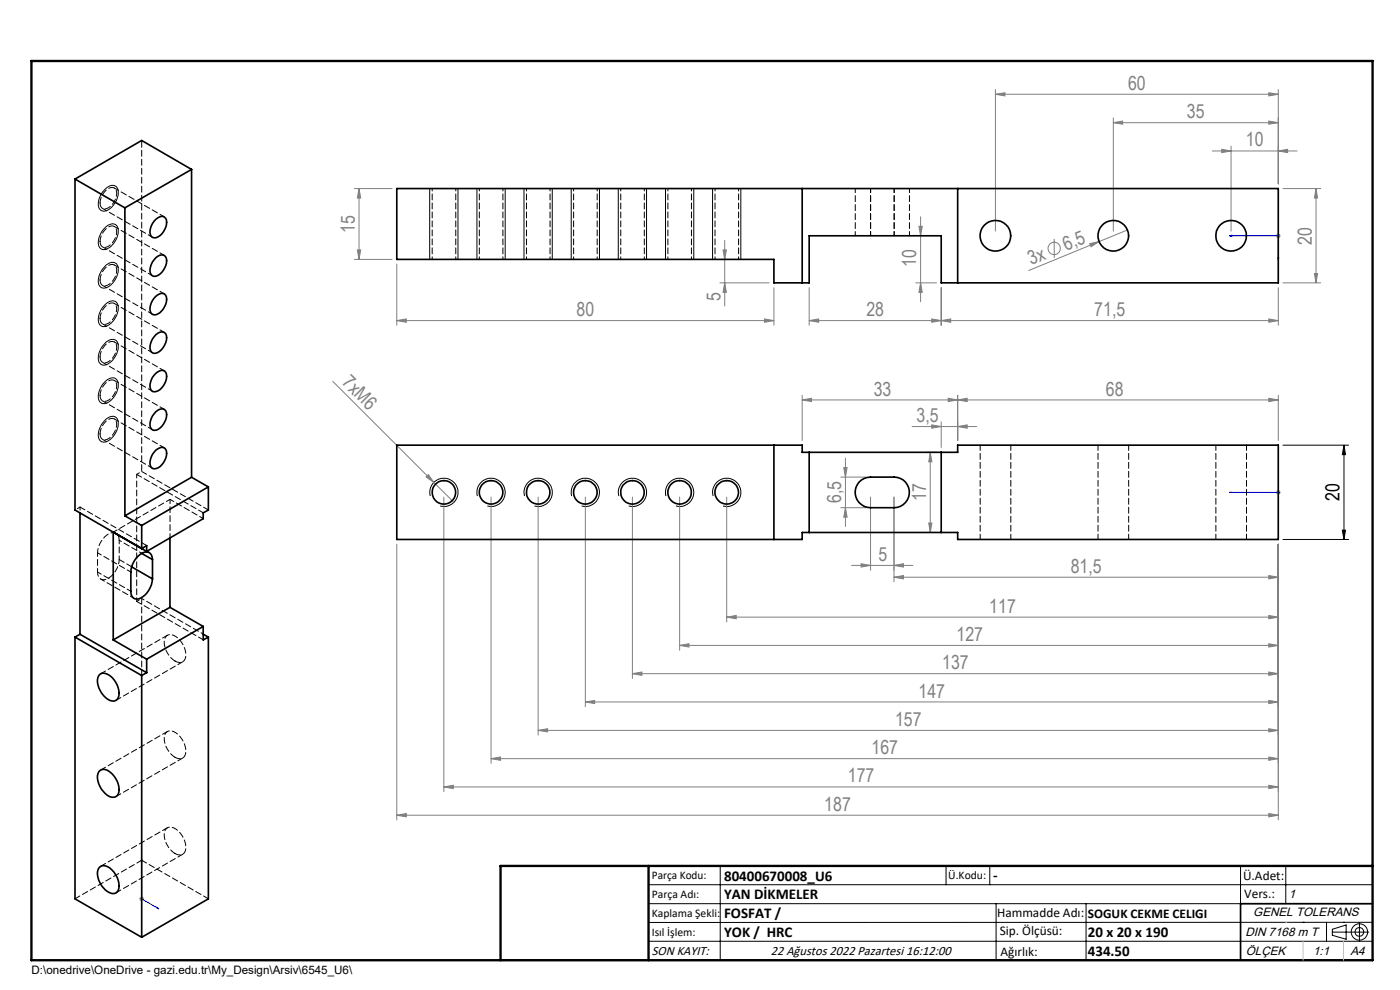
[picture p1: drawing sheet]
<svg xmlns="http://www.w3.org/2000/svg" width="297mm" height="210mm" viewBox="0 0 297 210" stroke-linecap="round" stroke-linejoin="round" font-family="sans-serif">
<g fill="none" stroke="#808080" stroke-width=".21">
<path d="M211.2 20l2-.3v.6zM211.2 19v30M211.2 20h60M269.2 19.7l2 .3-2 .3zM271.2 19v20M75.2 40h8M76.2 40l.3 2h-.7zM76.2 40v15M236.2 26l2-.3v.6zM236.2 25v24M236.2 26h35M257.2 32h18"/>
<path d="M259.2 31.7l2 .3-2 .4zM261.2 31v18M269.2 25.7l2 .3-2 .3zM271.2 32l2-.3v.7zM272.2 40h8M279.2 40v20M279.2 40l.3 2h-.7zM75.2 55h8M75.8 53h.7l-.3 2zM84.2 56v13M152.7 60h10.5M153.4 53h.7l-.4 2z"/>
<path d="M153.7 51v13.9M153.7 60l.4 2h-.7zM194.3 60h4.4M194.9 48h.8l-.4 2zM195.3 46v18M195.3 60l.4 2h-.8zM223.6 50.7l.1 4M231.2 51.7l2-.4-1.7 1zM239.2 48.8l-21 8.6M270.7 50h1M270.8 49.7l.7 .7M271.2 49.5v1"/>
<path d="M271.5 49.7l-.7 .7M272.2 60h8M278.8 58h.7l-.3 2zM84.2 68l2-.3v.7zM84.2 68h80M162.2 67.7l2 .3-2 .4zM164.2 61v8M171.7 68l2-.3v.7zM171.7 68h99.5M171.7 61v8M197.7 67.7l2 .3-2 .4zM199.7 68l2-.3v.7z"/>
<path d="M199.7 61v8M269.2 67.7l2 .3-2 .4zM271.2 61v8M70.6 80.9l21.4 21.4M170.2 84.8l2-.3v.7zM170.2 83.8v9.6M170.2 84.8h101M179 99.2h.7l-.3 2zM179.4 97.2v14.5M193.5 90.5h13.7M196.4 95.9h2.3M197.3 95.9v17.1"/>
<path d="M197.3 95.9l.4 2.1h-.7zM197.7 90.1l2 .4-2 .3zM199.7 89.5v5.4M201.2 84.5l2 .3-2 .4zM203.2 90.5l2-.4v.7zM203.2 84.8l2-.3v.7zM203.2 83.8v9.6M269.2 84.5l2 .3-2 .4zM271.2 83.8v9.6M84.2 115.5v58.4M90.4 101.2l.5-.5 1.1 1.6zM92 102.3l4.3 4.3"/>
<path d="M94.2 105.4v62.5M104.2 105.4v56.5M114.2 105.4v50.5M124.2 105.4v44.5M134.2 105.4v38.5M144.2 105.4v32.5M154.2 105.4v26.5M178.4 101.2h5.3M178.4 107.7h5.3M179.4 107.7l.3 2h-.7zM180.7 119.9h13M182.7 119.6l2 .3-2 .4z"/>
<path d="M184.7 105.4v15.6M189.7 119.9l2-.3v.7zM189.7 105.4v18M196.4 113h2.3M197 110.9h.7l-.4 2.1zM270.7 104.4h1M270.8 104.1l.7 .7M271.2 115.5v58.4M271.2 104v.9M271.5 104.1l-.7 .7M144.2 136.9l2-.3v.7zM144.2 136.9h127"/>
<path d="M154.2 130.9l2-.3v.7zM154.2 130.9h117M189.7 122.4l2-.3v.7zM189.7 122.4h81.5M269.2 130.6l2 .3-2 .4zM269.2 136.6l2 .3-2 .4zM269.2 122.1l2 .3-2 .4zM114.2 154.9l2-.3v.6zM114.2 154.9h157M124.2 148.9l2-.3v.7zM124.2 148.9h147M134.2 142.9l2-.4v.8z"/>
<path d="M134.2 142.9h137M269.2 142.5l2 .4-2 .4zM269.2 148.6l2 .3-2 .4zM269.2 154.6l2 .3-2 .3zM84.2 172.9l2-.3v.7zM84.2 172.9h187M94.2 166.9l2-.3v.7zM94.2 166.9h177M104.2 160.9l2-.3v.7zM104.2 160.9h167M269.2 160.6l2 .3-2 .4zM269.2 166.6l2 .3-2 .4z"/>
<path d="M269.2 172.6l2 .3-2 .4zM29.5 190.7h1.1M29.7 190.3l.7 .7M30.1 190.2v1M30.4 190.3l-.7 .7"/>
<circle cx="223.6" cy="52.7" r="1.3"/>
</g>
<g fill="none" stroke="#000" stroke-width=".21">
<path d="M22.4 40a1.49 1.49 0 0 1 2.5 0 4 4 0 0 1-2.9 4.8 1.52 1.52 0 0 1-1.1-2.2l.6-1.5zM91.2 40v15M97.2 40v15M101.2 40v15M107.2 40v15M111.2 40v15M117.2 40v15M121.2 40v15M127.2 40v15M131.2 40v15M137.2 40v15M141.2 40v15"/>
<path d="M147.2 40v15M151.2 40v15M157.2 40v15M22.1 48.5a1.83 1.83 0 0 1 2.7-.6 3.5 3.5 0 0 1-1 4.1 1.78 1.78 0 0 1-2.6 .6 3.6 3.6 0 0 1 .9-4.1zM22.4 56.3a1.51 1.51 0 0 1 2.5 0 4 4 0 0 1-2.9 4.8 1.52 1.52 0 0 1-1.1-2.1l.6-1.6zM22.4 64.5a1.53 1.53 0 0 1 2.4-.2 4 4 0 0 1-1.5 4.4 1.33 1.33 0 0 1-1.4 .6 1.33 1.33 0 0 1-1-1.2 4.6 4.6 0 0 1 1.5-3.6zM22.4 72.6a1.54 1.54 0 0 1 2.5 0 4 4 0 0 1-2.9 4.9 1.52 1.52 0 0 1-1.1-2.2l.6-1.5zM22.1 89.3a1.83 1.83 0 0 1 2.7-.6 3.5 3.5 0 0 1-1 4.1 1.8 1.8 0 0 1-2.6 .6 3.6 3.6 0 0 1 .9-4.1zM22.4 80.8a1.53 1.53 0 0 1 2.4-.2 4 4 0 0 1-1.5 4.5 1.39 1.39 0 0 1-2.3-.3 4.3 4.3 0 0 1 1.4-4zM272.2 94.4h13.9M285.1 94.4v20M285.1 94.4l.3 2h-.6z"/>
<path d="M91.3 105.2a3 3 0 0 1 2.6-3.8 3 3 0 0 1 3.3 3.3 3 3 0 0 1-3.8 2.6M101.3 105.2a2.99 2.99 0 0 1 2.6-3.7 2.99 2.99 0 0 1 3.3 3.2 2.99 2.99 0 0 1-3.8 2.6M111.3 105.2a2.99 2.99 0 0 1 2.6-3.7 2.99 2.99 0 0 1 3.2 3.2 2.99 2.99 0 0 1-3.7 2.6M121.3 105.2a2.99 2.99 0 0 1 2.6-3.7 2.99 2.99 0 0 1 3.3 3.2 2.99 2.99 0 0 1-3.8 2.6M131.3 105.2a2.99 2.99 0 0 1 2.6-3.7 2.99 2.99 0 0 1 3.2 3.2 2.99 2.99 0 0 1-3.7 2.6M141.3 105.2a2.99 2.99 0 0 1 2.6-3.7 2.99 2.99 0 0 1 3.3 3.2 2.99 2.99 0 0 1-3.8 2.6M151.3 105.2a2.99 2.99 0 0 1 2.6-3.7 2.99 2.99 0 0 1 3.2 3.2 2.99 2.99 0 0 1-3.7 2.6M272.2 114.4h13.9M284.8 112.5h.6l-.3 1.9zM137.6 187.7h153.6M137.6 191.7h153.6M137.6 199.7h153.6"/>
<path d="M152.8 183.7v20M200.7 183.7v4M210 183.7v4M211.3 191.7v12M230.4 191.7v12M263.2 183.7v20M272.8 183.7v8M276.4 195.6h.1M281.4 195.6v4.1M282.6 197.7h7.8M282.6 197.1l3-.9v3l-3-.8zM285 195.6h.1"/>
<path d="M288.4 195.8v3.8M291.2 195.6l-153.6 .1"/>
<circle cx="288.4" cy="197.7" r="1.74"/>
<circle cx="288.4" cy="197.7" r=".93"/>
</g>
<path d="M260.8 50l.5-.1v.3zM260.8 50h10.4v5.2M271 54.7h.3l-.1 .5zM260.8 104.4h.5h-.5M260.8 104.4h10.4M271 104.4h.3zM271.2 104.4h.1M30.1 182.2v8.5l3.6 2.1M30.1 182.2v.5l-.1-.1zM33.3 192.5l.4 .3-.4-.1z" fill="none" stroke="#00f" stroke-width=".21"/>
<path d="M291.2 191.7h-28v12M106.2 203.7h185" fill="none" stroke="#000" stroke-width=".35"/>
<path d="M6.7 12.9h284.5v190.8h-284.5zM137.6 183.7v20M291.2 183.7h-185v20" fill="none" stroke="#000" stroke-width=".5"/>
<path d="M272.8 195.6h.1M276.4 199.7v4M285 199.7v4" fill="none" stroke="#c0c0c0" stroke-width=".21"/>
<g fill="#00f">
<path d="M271 104.4h.3zM260.8 104.4h.5z"/>
<path d="M33.3 192.5l.4 .3-.4-.1zM30.1 182.2v.5l-.1-.1z"/>
<path d="M271 54.7l.2 .5 .1-.5zM260.8 50l.5 .2v-.3z"/>
</g>
<path d="M284.8 112.5h.6l-.3 1.9zM285.1 94.4l.3 2h-.6z" fill="#000"/>
<g fill="#808080">
<path d="M90.4 101.2l.5-.5 1.1 1.6z"/>
<path d="M231.2 51.7l2-.4-1.7 1z"/>
<path d="M269.2 67.7l2 .3-2 .4zM199.7 68l2-.3v.7zM197.7 67.7l2 .3-2 .4zM171.7 68l2-.3v.7z"/>
<path d="M259.2 31.7l2 .3-2 .4zM271.2 32l2-.3v.7z"/>
<path d="M182.7 119.6l2 .3-2 .4zM189.7 119.9l2-.3v.7z"/>
<path d="M84.2 172.9l2-.3v.7zM269.2 172.6l2 .3-2 .4zM189.7 122.4l2-.3v.7zM269.2 122.1l2 .3-2 .4z"/>
<path d="M269.2 25.7l2 .3-2 .3zM236.2 26l2-.3v.6zM269.2 19.7l2 .3-2 .3zM211.2 20l2-.3v.6zM162.2 67.7l2 .3-2 .4zM84.2 68l2-.3v.7z"/>
<path d="M269.2 130.6l2 .3-2 .4zM154.2 130.9l2-.3v.7zM269.2 136.6l2 .3-2 .4zM144.2 136.9l2-.3v.7zM269.2 142.5l2 .4-2 .4zM134.2 142.9l2-.4v.8zM269.2 148.6l2 .3-2 .4zM124.2 148.9l2-.3v.7zM269.2 154.6l2 .3-2 .3zM114.2 154.9l2-.3v.6zM269.2 160.6l2 .3-2 .4zM104.2 160.9l2-.3v.7zM269.2 166.6l2 .3-2 .4zM94.2 166.9l2-.3v.7zM203.2 90.5l2-.4v.7zM197.7 90.1l2 .4-2 .3zM201.2 84.5l2 .3-2 .4zM170.2 84.8l2-.3v.7z"/>
<path d="M269.2 84.5l2 .3-2 .4zM203.2 84.8l2-.3v.7z"/>
<path d="M75.8 53h.7l-.3 2zM76.2 40l.3 2h-.7z"/>
<path d="M279.2 40l.3 2h-.7zM278.8 58h.7l-.3 2zM194.9 48h.8l-.4 2zM195.3 60l.4 2h-.8zM153.4 53h.7l-.4 2zM153.7 60l.4 2h-.7z"/>
<path d="M197.3 95.9l.4 2.1h-.7zM197 110.9h.7l-.4 2.1zM179 99.2h.7l-.3 2zM179.4 107.7l.3 2h-.7z"/>
</g>
<g fill="none" stroke="#000" stroke-width=".35">
<path d="M15.9 38v70.2l15.2 8.8M15.9 38l10.6 6.1M40.6 35.9l-10.5-6.1-14.2 8.2M40.6 35.9l-14.1 8.2M40.6 35.9v65.3M84.2 40h187v20h-71.5v-10h-28v10h-7.5v-5h-80zM170.2 40v20M203.2 40v20M26.5 44.1v65.3M33.1 46.5a1.3 1.3 0 0 1 2.1-.2 3.3 3.3 0 0 1-2.5 4.1 1.36 1.36 0 0 1-.8-2l.4-1zM33.1 54.7a1.26 1.26 0 0 1 1.2-.6 1.26 1.26 0 0 1 1 .8 3.4 3.4 0 0 1-2.6 3.7 1.39 1.39 0 0 1-.8-2 3.9 3.9 0 0 1 1.2-1.9zM33.1 62.9a1.3 1.3 0 0 1 2.1-.2 3.3 3.3 0 0 1-2.5 4.1 1.36 1.36 0 0 1-.8-2l.4-1.1z"/>
<path d="M33.1 71a1.26 1.26 0 0 1 1.2-.6 1.26 1.26 0 0 1 1 .8 3.4 3.4 0 0 1-2.6 3.8 1.39 1.39 0 0 1-.8-2.1 3.9 3.9 0 0 1 1.2-1.9zM33.1 79.2a1.3 1.3 0 0 1 2.1-.2 3.3 3.3 0 0 1-2.5 4.1 1.36 1.36 0 0 1-.8-2 3.6 3.6 0 0 1 1.2-1.9zM33.1 87.3a1.26 1.26 0 0 1 1.2-.6 1.26 1.26 0 0 1 1 .9 3.4 3.4 0 0 1-2.6 3.7 1.39 1.39 0 0 1-.8-2 3.9 3.9 0 0 1 1.2-2zM33.1 95.5a1.71 1.71 0 0 1 1.8-.4 2.75 2.75 0 0 1-.6 3.5 1.55 1.55 0 0 1-2.2 .6 3.2 3.2 0 0 1 1-3.7zM84.2 94.4h86v1.5h33v-1.5h68v20h-68v-1.4h-33v1.4h-86zM164.2 94.4v20M171.7 95.9v17.1M199.7 95.9v17.1M17 108.8v25.7M24 112.9v22.8M26.5 109.4l3.6 2.1M30.1 111.5v4.9l1-.7v1.3"/>
<path d="M30.1 117.4l2.2 1.3M32.3 118.7a1.45 1.45 0 0 0-.8-1.5 1.45 1.45 0 0 0-1.7 .3 5 5 0 0 0-2 3.8v4.1a1.42 1.42 0 0 0 .8 1.6 1.42 1.42 0 0 0 1.7-.4 5.2 5.2 0 0 0 2-3.8M32.3 118.7v4.1M36.1 114.1v14.7M40.6 101.2l-14.1 8.2M40.6 101.2l3.6 2.1M44.2 103.3l-14.1 8.2M44.2 103.3v4.9l-1.1 .6v1.2l-12 7M182.2 102.3a3.3 3.3 0 0 1 2.5-1.1h5a3.2 3.2 0 0 1 3.2 3.2 3.2 3.2 0 0 1-3.2 3.3h-5a3.3 3.3 0 0 1-3-1.9 3.3 3.3 0 0 1 .5-3.5zM15.9 135.1v55.6l14.2 8.1M15.9 135.1l14.2 8.2M17 134.5l14.1 8.2"/>
<path d="M17 134.5l-1.1 .6M24 135.7l7.1 4.1M27.9 120.3l4.4 2.5M31.1 139.8v2.9M36.1 128.8l-12.1 6.9M36.1 128.8l7 4.1M43.1 132.9v2.8l1.1-.6M43.1 132.9l-12 6.9M43.1 134.5l1.1 .6M44.2 135.1v55.6l-14.1 8.1M21.2 143a2.7 2.7 0 0 1 3.4 1.7 3.5 3.5 0 0 1 .3 3.7 1.82 1.82 0 0 1-2.5-.4 4.4 4.4 0 0 1-1.4-4.7zM30.1 143.3v55.5"/>
<path d="M31.1 142.7l-1 .6M21.2 163.4a2 2 0 0 1 2.6 .7 4.4 4.4 0 0 1 1.3 4.3 1.42 1.42 0 0 1-2.2 .4 4.9 4.9 0 0 1-2.1-4.7zM21.2 183.9a2 2 0 0 1 2.6 .7 4.4 4.4 0 0 1 1.3 4.2 1.37 1.37 0 0 1-2.2 .4 4.8 4.8 0 0 1-2.1-4.7z"/>
<circle cx="211.2" cy="50" r="3.3"/>
<circle cx="236.2" cy="50" r="3.3"/>
<circle cx="261.2" cy="50" r="3.2"/>
<circle cx="94.2" cy="104.4" r="2.5"/>
<circle cx="104.2" cy="104.4" r="2.49"/>
<circle cx="114.2" cy="104.4" r="2.5"/>
<circle cx="124.2" cy="104.4" r="2.5"/>
<circle cx="134.2" cy="104.4" r="2.5"/>
<circle cx="144.2" cy="104.4" r="2.5"/>
<circle cx="154.2" cy="104.4" r="2.5"/>
</g>
<g fill="none" stroke="#000" stroke-width=".21" stroke-dasharray="1.3 .6" stroke-dashoffset=".2">
<path d="M21.7 44.2l10.6 6.1M21.7 52.4l10.6 6.1M34.8 46l-10.6-6.1M34.8 54.2l-10.6-6.2M21.7 60.5l10.6 6.2M21.7 68.7l10.6 6.1M21.7 76.9l10.6 6.1M34.8 62.3l-10.6-6.1M34.8 70.5l-10.6-6.1M34.8 78.7l-10.6-6.2M21.7 85l10.6 6.2M21.7 93.2l10.6 6.1"/>
<path d="M34.8 86.8l-10.6-6.1M34.8 95l-10.6-6.1M207.9 94.4v20M232.9 94.4v20M257.9 94.4v20M214.4 114.4v-20M239.4 114.4v-20M264.4 114.4v-20"/>
</g>
<g fill="none" stroke="#000" stroke-width=".21" stroke-dasharray="1.3 .6" stroke-dashoffset=".4">
<path d="M181.4 40v10M184.7 50v-10M189.7 50v-10M192.9 50v-10M20.7 117.3a4.8 4.8 0 0 1 3-4.3 1.35 1.35 0 0 1 1.6 1.6M25.3 118.7a4.8 4.8 0 0 1-3 4.2 1.35 1.35 0 0 1-1.6-1.6M31.7 117.2l-7.1-4.1M36.1 114.1v-8.2M36.1 105.9l-12 7M36.1 105.9l7 4.1M21.4 122.8l7 4.1M27.8 121.3l-7.1-4"/>
<path d="M27.8 125.4l-7.1-4.1"/>
</g>
<g fill="none" stroke="#000" stroke-width=".21" stroke-dasharray="1.3 .6" stroke-dashoffset=".8">
<path d="M91.7 40v15M101.7 40v15M111.7 40v15M121.7 40v15M131.7 40v15M141.7 40v15M151.7 40v15M96.7 55v-15M106.7 55v-15M116.7 55v-15M126.7 55v-15M136.7 55v-15"/>
<path d="M146.7 55v-15M156.7 55v-15"/>
</g>
<g fill="none" stroke="#000" stroke-width=".21" stroke-dasharray="1.3 .6" stroke-dashoffset=".1">
<path d="M21.2 43.1a3.4 3.4 0 0 1 2.7-3.3 1.38 1.38 0 0 1 .8 2 2.97 2.97 0 0 1-2.8 2.5 1.14 1.14 0 0 1-.7-1.2M21.2 51.2a3.4 3.4 0 0 1 2.7-3.3 1.38 1.38 0 0 1 .8 2 2.97 2.97 0 0 1-2.8 2.5 1.14 1.14 0 0 1-.7-1.2M21.2 59.4a3.4 3.4 0 0 1 2.7-3.3 1.38 1.38 0 0 1 .8 2 2.97 2.97 0 0 1-2.8 2.5 1.14 1.14 0 0 1-.7-1.2M21.2 67.6a3.4 3.4 0 0 1 2.7-3.3 1.38 1.38 0 0 1 .8 2 2.97 2.97 0 0 1-2.8 2.5 1.14 1.14 0 0 1-.7-1.2M21.2 75.7a3.4 3.4 0 0 1 2.7-3.3 1.38 1.38 0 0 1 .8 2 2.97 2.97 0 0 1-2.8 2.5 1.14 1.14 0 0 1-.7-1.2M21.2 83.9a3.4 3.4 0 0 1 2.7-3.3 1.38 1.38 0 0 1 .8 2 2.97 2.97 0 0 1-2.8 2.5 1.14 1.14 0 0 1-.7-1.2M21.2 92a3.4 3.4 0 0 1 2.7-3.2 1.38 1.38 0 0 1 .8 2 2.97 2.97 0 0 1-2.8 2.5 1.14 1.14 0 0 1-.7-1.3M31.1 115.7l-14.1-8.1M43.1 108.8l-14.1-8.2M44.2 108.2l-14.1-8.2M27.9 120.2l-2.6-1.5M29 127.6l14.1 8.1"/>
<path d="M35.5 134.8l-14.1 8.1M24.6 148.5l14.2-8.1M30.1 143.3v-16.3M35.5 155.2l-14.1 8.1M37.1 140.2a1.42 1.42 0 0 0 1.7 .1 1.42 1.42 0 0 0 .6-1.5 4.4 4.4 0 0 0-3.4-4.2 1.55 1.55 0 0 0-1.1 2.1l.6 1.7a4.7 4.7 0 0 0 1.6 1.8M24.6 169l14.2-8.2M35.5 175.6l-14.1 8.1M37.1 160.6a1.42 1.42 0 0 0 1.7 .2 1.42 1.42 0 0 0 .6-1.6 4.4 4.4 0 0 0-3.4-4.2 1.55 1.55 0 0 0-1.1 2.1l.6 1.8a4.7 4.7 0 0 0 1.6 1.7M15.9 190.6l14.2-8.1M24.6 189.4l14.2-8.2M30.1 182.5l14.1 8.1M37.1 181.1a1.42 1.42 0 0 0 1.7 .1 1.42 1.42 0 0 0 .6-1.6 4.4 4.4 0 0 0-3.4-4.2 1.55 1.55 0 0 0-1.1 2.1l.6 1.8a4.7 4.7 0 0 0 1.6 1.8"/>
</g>
<path d="M30.1 100v-70.2" fill="none" stroke="#000" stroke-width=".21" stroke-dasharray="1.3 .6" stroke-dashoffset="-.2"/>
<path d="M17 107.6l-1.1 .6M17 107.6v1.2M29 100.6l1.1-.6M29 127.6l1.1-.6" fill="none" stroke="#000" stroke-width=".21" stroke-dasharray="1.3 .6" stroke-dashoffset=".6"/>
<path d="M25.3 114.6v4.1M29 100.6v27M20.7 121.3v-4" fill="none" stroke="#000" stroke-width=".21" stroke-dasharray="1.3 .6" stroke-dashoffset=".5"/>
<path d="M30.1 117.4l-4.8-2.8M30.1 127l13 7.5" fill="none" stroke="#000" stroke-width=".21" stroke-dasharray="1.3 .6" stroke-dashoffset=".7"/>
<g font-size="4.1" fill="#808080">
<text x="239.3" y="19.1">60</text>
<text x="251.8" y="25.1">35</text>
<text x="264.3" y="31.1">10</text>
<text x="75.3" y="49.4" transform="rotate(-90 75.3 49.4)">15</text>
<text x="226.2" y="53.2" transform="rotate(-22 226.2 53.2)">6,5</text>
<text x="278.3" y="51.9" transform="rotate(-90 278.3 51.9)">20</text>
<text x="194.4" y="56.6" transform="rotate(-90 194.4 56.6)">10</text>
<text x="218.8" y="56.2" transform="rotate(-22 218.8 56.2)">3x</text>
<text x="152.8" y="63.9" transform="rotate(-90 152.8 63.9)">5</text>
<text x="122.3" y="67.1">80</text>
<text x="183.8" y="67.1">28</text>
<text x="232.1" y="67.1">71,5</text>
<text x="72.4" y="81.3" transform="rotate(45 72.4 81.3)">7xM6</text>
<text x="185.4" y="83.9">33</text>
<text x="234.6" y="83.9">68</text>
<text x="194.5" y="89.6">3,5</text>
<text x="178.5" y="106.8" transform="rotate(-90 178.5 106.8)">6,5</text>
<text x="196.5" y="106.3" transform="rotate(-90 196.5 106.3)">17</text>
<text x="186.4" y="119">5</text>
<text x="227.1" y="121.5">81,5</text>
<text x="209.9" y="130">117</text>
<text x="202.9" y="136">127</text>
<text x="199.9" y="142">137</text>
<text x="194.9" y="148">147</text>
<text x="189.9" y="154">157</text>
<text x="184.9" y="160">167</text>
<text x="179.9" y="166">177</text>
<text x="174.9" y="172">187</text>
</g>
<text font-size="4.1" x="284.2" y="106.2" transform="rotate(-90 284.2 106.2)">20</text>
<g font-size="3.2">
<text x="153.6" y="186.8">80400670008_U6</text>
<text x="153.6" y="190.8">YAN DİKMELER</text>
<text x="210.7" y="186.6">-</text>
<text x="153.6" y="194.8">FOSFAT /</text>
<text x="153.6" y="198.8">YOK / HRC</text>
<text x="230.8" y="198.7">20 x 20 x 190</text>
<text x="230.8" y="202.8">434.50</text>
</g>
<g font-size="2.8">
<text x="263.7" y="186.7">Ü.Adet:</text>
<text x="263.9" y="190.5">Vers.:</text>
<text x="211.5" y="194.5">Hammadde Adı:</text>
<text x="230.8" y="194.7">SOGUK CEKME CELIGI</text>
<text x="138.3" y="202.6">SON KAYIT:</text>
<text x="163.6" y="202.6">22 Ağustos 2022 Pazartesi 16:12:00</text>
<text x="212.1" y="198.4">Sip. Ölçüsü:</text>
<text x="212.2" y="202.7">Ağırlık:</text>
</g>
<g font-size="2.6">
<text x="273.4" y="190.4">1</text>
<text x="265.9" y="194.4">GENEL TOLERANS</text>
<text x="264.2" y="198.5">DIN 7168 m T</text>
<text x="264.3" y="202.6">ÖLÇEK</text>
<text x="278.5" y="202.6">1:1</text>
<text x="286.5" y="202.6">A4</text>
</g>
<g font-size="2.5">
<text x="138.3" y="186.4">Parça Kodu:</text>
<text x="138.3" y="190.5">Parça Adı:</text>
<text x="201.2" y="186.5">Ü.Kodu:</text>
<text x="138.3" y="194.5">Kaplama Şekli:</text>
<text x="138.3" y="198.6">Isıl İşlem:</text>
<text x="6.7" y="206.7">D:\onedrive\OneDrive - gazi.edu.tr\My_Design\Arsiv\6545_U6\</text>
</g>
</svg>
